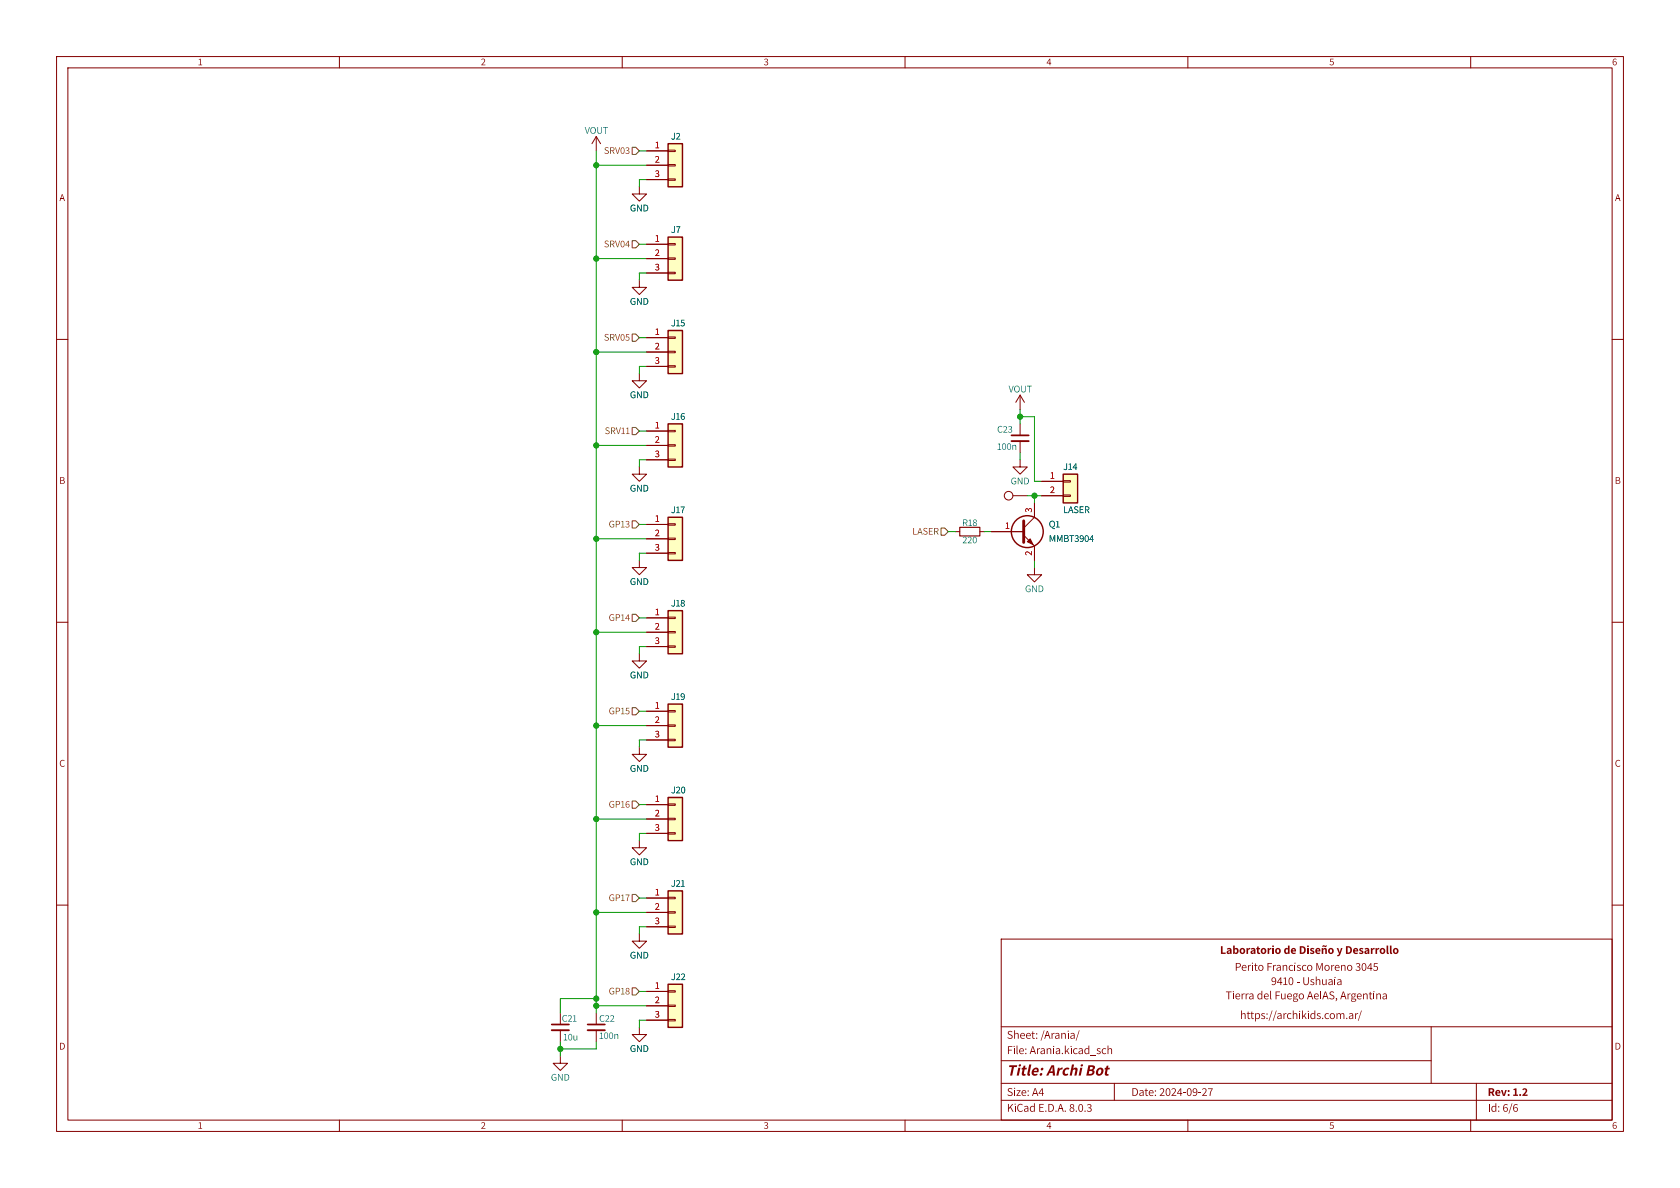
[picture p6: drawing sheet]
<svg xmlns="http://www.w3.org/2000/svg" width="297mm" height="210mm" viewBox="0 0 297 210" stroke-linecap="round" stroke-linejoin="round" font-family="sans-serif">
<g fill="none" stroke="#840000" stroke-width=".18">
<path d="M10 10h277v190h-277zM12 12h273v186h-273zM60 10v2M110 10v2M160 10v2M210 10v2M260 10v2M10 60h2M285 60h2M10 110h2M285 110h2M10 160h2"/>
<path d="M285 160h2M177 166h108v32h-108zM60 198v2M110 198v2M160 198v2M177 194.5h108M177 191.5h108M210 198v2M253 187.5h-76M260 198v2"/>
</g>
<g fill="#840000">
<path d="M179.7 184.8h.2v1.6l-.2-.2z"/>
<path d="M188.3 184.8h.1v1.1l.5-.6h.1l-.3 .4 .4 .6h-.2l-.3-.5-.2 .3v.2h-.1z"/>
<path d="M192.4 184.8h.2v1.5l-.2-.1a.43 .43 0 0 1-.5 .1 .43 .43 0 0 1-.2-.5h.2l.1 .4h.2l.2-.1v-.6l-.3-.1-.2 .4h-.2a.45 .45 0 0 1 .2-.4 .45 .45 0 0 1 .5 0z"/>
<path d="M195.8 184.8h.2l-.1 .7 .4-.2 .3 .2v.8h-.2v-.6a.26 .26 0 0 0-.1-.3 .26 .26 0 0 0-.3 .2v.7h-.2z"/>
<circle cx="180.3" cy="188.3" r=".22"/>
<circle cx="191.3" cy="188.3" r=".22"/>
</g>
<path d="M177 181.5h108" fill="none" stroke="#840000" stroke-width=".18"/>
<g fill="#840000">
<path d="M215.8 167.3h.3v1.1h.6v.2h-.9z"/>
<path d="M216.9 167.7a.48 .48 0 0 1 .5-.1 .48 .48 0 0 1 .3 .4v.6h-.2v-.1a.34 .34 0 0 1-.4 .1 .34 .34 0 0 1-.2-.3l.4 .1 .1-.1v-.2l-.5 .2 .1-.2 .4-.1-.1-.2-.3 .1z"/>
<path d="M218 167.2h.3v.5a.48 .48 0 0 1 .7 .4 .48 .48 0 0 1-.8 .4v.1h-.2v-.7h.3v.4a.26 .26 0 0 0 .4-.2 .26 .26 0 0 0-.4-.2h-.3z"/>
<path d="M219.3 167.7a.52 .52 0 0 1 .8 .1 .52 .52 0 0 1-.3 .8 .52 .52 0 0 1-.7-.5h.3a.25 .25 0 0 0 .4 .3 .25 .25 0 0 0 0-.5 .21 .21 0 0 0-.3-.1 .21 .21 0 0 0-.1 .3h-.3z"/>
<path d="M220.4 167.6h.2v.2l.2-.2h.2v.2l-.4 .2v.6h-.2z"/>
<path d="M221.1 167.7a.48 .48 0 0 1 .5-.1 .48 .48 0 0 1 .3 .4v.6h-.2v-.1a.34 .34 0 0 1-.4 .1 .34 .34 0 0 1-.2-.3l.4 .1 .2-.1v-.2l-.6 .2 .1-.2 .5-.1-.2-.2-.3 .1z"/>
<path d="M222.3 167.3h.2v.3h.3v.2h-.3v.5v.1h.3v.2h-.4l-.1-.1-.1-.7h-.1v-.2h.1z"/>
<path d="M223 167.7a.52 .52 0 0 1 .8 .1 .52 .52 0 0 1-.3 .8 .52 .52 0 0 1-.6-.5h.3a.25 .25 0 0 0 .3 .3 .25 .25 0 0 0 .1-.5 .21 .21 0 0 0-.3-.1 .21 .21 0 0 0-.1 .3h-.3z"/>
<path d="M224.1 167.6h.2l.1 .2 .2-.2h.2l-.1 .2-.3 .2v.6h-.3z"/>
<path d="M224.9 167.6h.3v1h-.3z"/>
<path d="M225.6 167.7a.52 .52 0 0 1 .8 .1 .52 .52 0 0 1-.3 .8 .52 .52 0 0 1-.7-.5h.3a.25 .25 0 0 0 .4 .3 .25 .25 0 0 0 0-.5 .21 .21 0 0 0-.3-.1 .21 .21 0 0 0-.1 .3h-.3z"/>
<path d="M227.7 167.2h.3v1.4h-.3v-.1a.43 .43 0 0 1-.5 .1 .43 .43 0 0 1-.2-.5h.3l.2 .3 .2-.1-.1-.5h-.2l-.1 .3h-.3l.2-.5 .5 .1z"/>
<path d="M228.4 167.7a.46 .46 0 0 1 .5-.1 .46 .46 0 0 1 .2 .6h-.7v-.2l.5-.1a.28 .28 0 0 0-.5 .2 .28 .28 0 0 0 .4 .3h.2l.1 .1a.55 .55 0 0 1-.8 0 .55 .55 0 0 1 .1-.8z"/>
<path d="M229.8 167.3h.4a.69 .69 0 0 1 .6 .6 .69 .69 0 0 1-.6 .7h-.4v-.2h.3a.45 .45 0 0 0 .4-.5 .45 .45 0 0 0-.4-.4v.9h-.3z"/>
<path d="M231.1 167.6h.3v1h-.3z"/>
<path d="M231.7 167.7l.5-.1 .2 .1-.2 .2a.17 .17 0 0 0-.2-.1 .17 .17 0 0 0-.1 .1 .4 .4 0 0 1 .5 .6 .4 .4 0 0 1-.7 .1l-.1-.1 .1-.2 .4 .1-.2-.2a.31 .31 0 0 1-.3-.2 .31 .31 0 0 1 .1-.3z"/>
<path d="M232.7 167.7a.46 .46 0 0 1 .6-.1 .46 .46 0 0 1 .1 .6h-.7v-.2l.5-.1a.28 .28 0 0 0-.5 .2 .28 .28 0 0 0 .4 .3h.2l.1 .1a.55 .55 0 0 1-.8 0 .55 .55 0 0 1 .1-.8z"/>
<path d="M233.7 167.6h.2v.1a.36 .36 0 0 1 .4-.1 .36 .36 0 0 1 .3 .4v.6h-.3v-.6a.18 .18 0 0 0-.1-.2 .18 .18 0 0 0-.3 .1v.7h-.2z"/>
<path d="M233.8 167.2l.2-.1 .3 .1 .3-.1-.1 .2-.2 .1-.3-.1-.2 .1z"/>
<path d="M234.9 167.7a.52 .52 0 0 1 .9 .1 .52 .52 0 0 1-.3 .8 .52 .52 0 0 1-.7-.5h.3a.25 .25 0 0 0 .3 .3 .25 .25 0 0 0 .1-.5 .21 .21 0 0 0-.3-.1 .21 .21 0 0 0-.1 .3h-.3z"/>
<path d="M245.1 167.2h.3l.1 1.4h-.3l-.1-.2z"/>
<path d="M245.7 167.2h.3l.1 1.4h-.3l-.1-.2z"/>
<path d="M218.5 170.2h.4a.42 .42 0 0 1 .5 .4 .42 .42 0 0 1-.5 .5h-.3v.5h-.1v-.7a.53 .53 0 0 0 .7-.3l-.1-.2h-.5v.5h-.1z"/>
<path d="M219.7 170.7a.42 .42 0 0 1 .5-.1 .42 .42 0 0 1 .2 .5h-.8v-.1h.6a.32 .32 0 0 0-.4-.3 .32 .32 0 0 0-.1 .6l.2 .2 .4-.1v.1a.53 .53 0 0 1-.7-.1 .53 .53 0 0 1 .1-.7z"/>
<path d="M220.6 170.6h.1l.1 .2 .2-.2h.2l-.4 .3v.7h-.2z"/>
<path d="M221.3 170.6h.2v1h-.2z"/>
<path d="M221.9 170.3h.1v.3h.3v.1h-.3v.6l.3 .3h-.2l-.2-.1v-.8h-.2v-.1h.2z"/>
<path d="M222.6 170.7a.49 .49 0 0 1 .7 .1 .49 .49 0 0 1-.2 .7 .49 .49 0 0 1-.7-.3v-.1h.2a.35 .35 0 0 0 .5 .4 .35 .35 0 0 0 .1-.6l-.4-.2-.2 .4h-.2z"/>
<path d="M224.1 170.2h.8v.2h-.7v.4h.6v.2h-.6v.6h-.1z"/>
<path d="M225 170.6h.2v.2l.2-.2h.2l-.4 .3v.7h-.2z"/>
<path d="M225.7 170.7a.42 .42 0 0 1 .5-.1 .42 .42 0 0 1 .2 .4v.6l-.1-.1a.35 .35 0 0 1-.4 .1 .35 .35 0 0 1-.3-.3h.2a.26 .26 0 0 0 .2 .2 .26 .26 0 0 0 .3-.1v-.3l-.7 .2 .1-.2 .4-.1a.19 .19 0 0 0 .1-.3 .19 .19 0 0 0-.3 0l-.1 .1z"/>
<path d="M226.8 170.6h.1v.1l.3-.1 .3 .1 .1 .9h-.2v-.6a.26 .26 0 0 0-.2-.3 .26 .26 0 0 0-.3 .2v.7h-.1z"/>
<path d="M228 170.7l.4-.1 .2 .1-.1 .1a.36 .36 0 0 0-.5 .3 .36 .36 0 0 0 .6 .3v.1a.52 .52 0 0 1-.7-.1 .52 .52 0 0 1 .1-.7z"/>
<path d="M228.9 170.6h.1v1h-.1z"/>
<path d="M229.4 170.6h.4l.2 .1-.1 .1a.22 .22 0 0 0-.3-.2 .22 .22 0 0 0-.1 .3 .22 .22 0 0 0 .2 .2 .35 .35 0 0 1 .1 .5 .35 .35 0 0 1-.5-.1l.1-.1a.23 .23 0 0 0 .3 .2 .23 .23 0 0 0 .1-.3 .23 .23 0 0 0-.3-.2l-.2-.2z"/>
<path d="M230.3 170.7l.4-.1 .2 .1v.1a.36 .36 0 0 0-.6 .3 .36 .36 0 0 0 .6 .3l.1 .1a.52 .52 0 0 1-.8-.1 .52 .52 0 0 1 .1-.7z"/>
<path d="M231.2 170.7a.49 .49 0 0 1 .7 .1 .49 .49 0 0 1-.1 .7 .49 .49 0 0 1-.7-.3v-.1h.1a.35 .35 0 0 0 .5 .4 .35 .35 0 0 0 .1-.6l-.3-.2-.3 .4h-.1z"/>
<path d="M232.7 170.2h.2l.4 1.1 .4-1.1h.1v1.4h-.1v-1.2l-.4 1.1h-.1l-.4-1.1 .1 1.2h-.2z"/>
<path d="M234.3 170.7a.49 .49 0 0 1 .7 .1 .49 .49 0 0 1-.2 .7 .49 .49 0 0 1-.7-.3v-.1h.2a.35 .35 0 0 0 .5 .4 .35 .35 0 0 0 .1-.6l-.4-.2-.2 .4h-.2z"/>
<path d="M235.3 170.6h.2v.2l.2-.2h.2l-.4 .3v.7h-.2z"/>
<path d="M236.1 170.7a.42 .42 0 0 1 .5-.1 .42 .42 0 0 1 .2 .5h-.7v-.1h.6a.32 .32 0 0 0-.5-.3 .32 .32 0 0 0-.1 .6l.3 .2 .3-.1 .1 .1a.53 .53 0 0 1-.8-.1 .53 .53 0 0 1 .1-.7z"/>
<path d="M237.1 170.6h.1v.1l.3-.1 .3 .1 .1 .9h-.2v-.6a.26 .26 0 0 0-.2-.3 .26 .26 0 0 0-.3 .2v.7h-.1z"/>
<path d="M238.3 170.7a.49 .49 0 0 1 .7 .1 .49 .49 0 0 1-.2 .7 .49 .49 0 0 1-.7-.3v-.1h.2a.35 .35 0 0 0 .5 .4 .35 .35 0 0 0 .1-.6l-.4-.2-.2 .4h-.2z"/>
<path d="M239.7 170.4a.39 .39 0 0 1 .6-.1 .39 .39 0 0 1-.1 .6 .42 .42 0 0 1 .2 .7 .42 .42 0 0 1-.7-.1v-.2a.32 .32 0 0 0 .4 .3 .32 .32 0 0 0 .2-.4 .32 .32 0 0 0-.4-.2v-.1a.28 .28 0 0 0 .4-.2 .28 .28 0 0 0-.2-.4 .28 .28 0 0 0-.3 .2z"/>
<path d="M240.9 170.4a.52 .52 0 0 1 .6 .1 .52 .52 0 0 1 .1 .6 .45 .45 0 0 1-.5 .5 .45 .45 0 0 1-.4-.6l.2-.1v.2a.31 .31 0 0 0 .3 .4 .31 .31 0 0 0 .2-.5 .37 .37 0 0 0 0-.4 .37 .37 0 0 0-.5-.1v.4h-.2z"/>
<path d="M242.3 170.3h.1v1.3h-.1v-1.2l-.4 .7h.7v.1h-.9z"/>
<path d="M242.9 170.3h.7v.1h-.6v.4a.46 .46 0 0 1 .6 .3 .46 .46 0 0 1-.3 .6 .46 .46 0 0 1-.6-.2l.1-.1a.33 .33 0 0 0 .5 .1 .33 .33 0 0 0 .1-.4 .33 .33 0 0 0-.5-.1z"/>
<path d="M224.9 172.9a.62 .62 0 0 1 .7 .2 .62 .62 0 0 1-.1 .8l-.3 .3-.4-.2 .1-.1a.5 .5 0 0 0 .6-.2 .5 .5 0 0 0-.1-.6 .27 .27 0 0 0-.4-.1 .27 .27 0 0 0 0 .5 .27 .27 0 0 0 .4-.2h.1a.39 .39 0 0 1-.6 .2 .39 .39 0 0 1 0-.6z"/>
<path d="M226.3 172.8h.2v1.3h-.1v-1.1l-.5 .6h.8v.2h-.9z"/>
<path d="M226.9 172.9l.4-.1v1.2h.3v.1h-.7v-.1h.3v-1h-.3z"/>
<path d="M228 172.9a.52 .52 0 0 1 .6 .1 .52 .52 0 0 1 0 .6 .45 .45 0 0 1-.5 .6 .45 .45 0 0 1-.3-.7l.1-.1a.32 .32 0 0 0 .1 .5 .32 .32 0 0 0 .4-.1 .64 .64 0 0 0-.3-.9l-.2 .5h-.1z"/>
<path d="M229.2 173.5h.5v.2h-.5z"/>
<path d="M230.4 172.7h.2v.9a.35 .35 0 0 0 .3 .4 .35 .35 0 0 0 .3-.4v-.9h.2v.9a.5 .5 0 0 1-.5 .6 .5 .5 0 0 1-.5-.6z"/>
<path d="M231.8 173.2l.4-.1 .1 .1v.1a.22 .22 0 0 0-.3-.1 .22 .22 0 0 0-.2 .2 .22 .22 0 0 0 .3 .2 .35 .35 0 0 1 .1 .5 .35 .35 0 0 1-.5-.1h.1a.23 .23 0 0 0 .3 .1 .23 .23 0 0 0 .1-.3 .23 .23 0 0 0-.3-.2l-.2-.2z"/>
<path d="M232.6 172.6h.2v.7l.3-.2 .3 .2v.8h-.1v-.6a.26 .26 0 0 0-.2-.3 .26 .26 0 0 0-.3 .2v.7h-.2z"/>
<path d="M233.7 173.1h.2v.6a.25 .25 0 0 0 .2 .3 .25 .25 0 0 0 .3-.2v-.7h.1v1h-.1v-.1l-.4 .2-.3-.3z"/>
<path d="M234.9 173.2a.42 .42 0 0 1 .4-.1 .42 .42 0 0 1 .3 .4v.6l-.1-.1a.35 .35 0 0 1-.4 .2 .35 .35 0 0 1-.3-.3h.2a.26 .26 0 0 0 .2 .1 .26 .26 0 0 0 .2-.1v-.3l-.6 .3 .1-.2 .4-.2a.19 .19 0 0 0 .1-.3 .19 .19 0 0 0-.3 0l-.2 .1z"/>
<path d="M235.9 173.1h.2v1h-.2z"/>
<path d="M236.4 173.2a.42 .42 0 0 1 .5-.1 .42 .42 0 0 1 .3 .4v.6l-.2-.1a.35 .35 0 0 1-.4 .2 .35 .35 0 0 1-.2-.3h.1a.26 .26 0 0 0 .3 .1 .26 .26 0 0 0 .2-.1v-.3l-.6 .3 .1-.3 .4-.1a.21 .21 0 0 0 0-.3 .21 .21 0 0 0-.4 .1z"/>
<path d="M216.7 175.3h1v.1h-.4v1.2h-.1v-1.2h-.5z"/>
<path d="M218 175.6h.1v1h-.1z"/>
<path d="M218.5 175.7a.42 .42 0 0 1 .6 0 .42 .42 0 0 1 .1 .5h-.7v-.1h.6a.32 .32 0 0 0-.4-.3 .32 .32 0 0 0-.1 .5l.2 .2h.4v.1a.53 .53 0 0 1-.7-.1 .53 .53 0 0 1 0-.8z"/>
<path d="M219.5 175.6h.1l.1 .2 .1-.2h.2l-.3 .4v.6h-.2z"/>
<path d="M220.2 175.6h.1l.1 .2 .2-.2h.2l-.4 .4v.6h-.2z"/>
<path d="M220.9 175.7a.42 .42 0 0 1 .4-.1 .42 .42 0 0 1 .3 .4v.6l-.1-.1a.35 .35 0 0 1-.4 .2 .35 .35 0 0 1-.3-.3h.2a.26 .26 0 0 0 .2 .2 .26 .26 0 0 0 .3-.2v-.3l-.7 .3 .2-.3 .4-.1a.21 .21 0 0 0-.1-.3 .21 .21 0 0 0-.3 .1z"/>
<path d="M223 175.2h.2v1.4l-.2-.1a.43 .43 0 0 1-.5 .1 .43 .43 0 0 1-.2-.5h.1l.2 .4h.2l.2-.1v-.6l-.3-.1-.3 .4h-.1a.45 .45 0 0 1 .2-.4 .45 .45 0 0 1 .5 0z"/>
<path d="M223.6 175.7a.42 .42 0 0 1 .5 0 .42 .42 0 0 1 .2 .5h-.7v-.1h.6a.32 .32 0 0 0-.5-.3 .32 .32 0 0 0-.1 .5l.2 .2h.4l.1 .1a.53 .53 0 0 1-.8-.1 .53 .53 0 0 1 .1-.8z"/>
<path d="M224.5 175.2h.2l.1 1.5-.2-.2z"/>
<path d="M225.5 175.3h.8v.1h-.6v.5h.5v.1h-.5v.6h-.2z"/>
<path d="M226.5 175.6h.1v.7a.25 .25 0 0 0 .2 .2 .25 .25 0 0 0 .3-.1v-.8h.2v1h-.2v-.1l-.3 .2-.3-.3z"/>
<path d="M227.7 175.7a.42 .42 0 0 1 .5 0 .42 .42 0 0 1 .2 .5h-.7v-.1h.6a.32 .32 0 0 0-.5-.3 .32 .32 0 0 0-.1 .5l.2 .2h.4l.1 .1a.53 .53 0 0 1-.8-.1 .53 .53 0 0 1 .1-.8z"/>
<path d="M228.7 175.7l.8-.1v.2h-.2a.4 .4 0 0 1-.1 .4 .4 .4 0 0 1-.4 .1v.2h.1a.37 .37 0 0 1 .6 .3 .49 .49 0 0 1-.4 .3 .49 .49 0 0 1-.5-.3l.6 .2a.17 .17 0 0 0 .2-.2 .17 .17 0 0 0-.3-.1l-.3-.1-.2 .2 .1-.5-.1-.3h.2a.23 .23 0 0 0 .3 .2 .23 .23 0 0 0 0-.4 .23 .23 0 0 0-.3 .1l-.2 .1z"/>
<path d="M229.8 175.7a.49 .49 0 0 1 .7 .1 .49 .49 0 0 1-.2 .7 .49 .49 0 0 1-.7-.2v-.2h.2a.35 .35 0 0 0 .4 .4 .35 .35 0 0 0 .1-.6l-.3-.2-.2 .4h-.2z"/>
<path d="M231.5 175.3h.2l.5 1.3h-.2l-.4-1.2-.4 1.2h-.1z"/>
<path d="M231.3 176.1h.6v.1h-.6z"/>
<path d="M232.4 175.7a.42 .42 0 0 1 .6 0 .42 .42 0 0 1 .1 .5h-.7v-.1h.6a.32 .32 0 0 0-.4-.3 .32 .32 0 0 0-.2 .5l.3 .2h.3l.1 .1a.53 .53 0 0 1-.7-.1 .53 .53 0 0 1 0-.8z"/>
<path d="M233.4 175.3h.2v1.3h-.2z"/>
<path d="M234.2 175.3h.2l.5 1.3h-.2l-.4-1.2-.4 1.2h-.1z"/>
<path d="M234 176.1h.6v.1h-.6z"/>
<path d="M235.2 175.4l.4-.1 .3 .1-.1 .1a.27 .27 0 0 0-.4-.1 .27 .27 0 0 0 0 .4l.2 .1a.44 .44 0 0 1 .2 .7 .44 .44 0 0 1-.7-.1v-.1a.32 .32 0 0 0 .4 .2 .32 .32 0 0 0 .1-.5l-.5-.3z"/>
<path d="M236.2 176.5a.22 .22 0 0 1 .2 .2 .22 .22 0 0 1-.3 .2l.2-.2v-.2v.1h-.1z"/>
<path d="M237.4 175.3h.2l.4 1.3h-.1l-.4-1.2-.4 1.2h-.2z"/>
<path d="M237.2 176.1h.6v.1h-.6z"/>
<path d="M238.2 175.6h.2v.2l.2-.2h.2l-.4 .4v.6h-.2z"/>
<path d="M239 175.7l.8-.1v.2h-.3a.4 .4 0 0 1 0 .4 .4 .4 0 0 1-.4 .1v.2h.1a.37 .37 0 0 1 .6 .3 .49 .49 0 0 1-.5 .3 .49 .49 0 0 1-.5-.3l.6 .2a.17 .17 0 0 0 .2-.2 .17 .17 0 0 0-.2-.1l-.3-.1-.3 .2 .2-.5-.1-.3h.1a.23 .23 0 0 0 .4 .2 .23 .23 0 0 0 0-.4 .23 .23 0 0 0-.4 .1l-.1 .1z"/>
<path d="M240 175.7a.42 .42 0 0 1 .5 0 .42 .42 0 0 1 .2 .5h-.7v-.1h.6a.32 .32 0 0 0-.5-.3 .32 .32 0 0 0-.1 .5l.3 .2h.3l.1 .1a.53 .53 0 0 1-.7-.1 .53 .53 0 0 1 0-.8z"/>
<path d="M241 175.6h.1v.2l.3-.2 .3 .1 .1 .9h-.2v-.6a.26 .26 0 0 0-.2-.3 .26 .26 0 0 0-.3 .2v.7h-.1z"/>
<path d="M242.2 175.3h.1v.3h.3v.2h-.3v.5l.3 .3-.2 .1-.2-.2-.1-.7h-.1v-.2h.2z"/>
<path d="M242.8 175.6h.2v1h-.2z"/>
<path d="M243.3 175.6h.1l.1 .2 .3-.2 .2 .1 .1 .9h-.1v-.6a.26 .26 0 0 0-.2-.3 .26 .26 0 0 0-.3 .2v.7h-.2z"/>
<path d="M244.4 175.7a.42 .42 0 0 1 .5-.1 .42 .42 0 0 1 .3 .4v.6l-.2-.1a.35 .35 0 0 1-.3 .2 .35 .35 0 0 1-.3-.3h.1a.26 .26 0 0 0 .3 .2 .26 .26 0 0 0 .2-.2v-.3l-.6 .3 .1-.3 .4-.1a.21 .21 0 0 0 0-.3 .21 .21 0 0 0-.3 .1z"/>
<circle cx="225.1" cy="167.3" r=".16"/>
<circle cx="231.2" cy="167.3" r=".16"/>
<circle cx="221.4" cy="170.3" r=".11"/>
<circle cx="228.9" cy="170.3" r=".11"/>
<circle cx="236" cy="172.8" r=".11"/>
<circle cx="218" cy="175.3" r=".11"/>
<circle cx="242.9" cy="175.3" r=".11"/>
</g>
<path d="M113 33v1.3h1.3l-1.3 1.3-1.2-1.3h1.2M113 148.6v1.3h1.3l-1.3 1.2-1.2-1.2h1.2M105.4 179.1v2M105.4 182.1v2.1M197 191.5v3M253 181.5v10M261 191.5v6.5" fill="none" stroke="#840000" stroke-width=".18"/>
<path d="M103.9 182.1h3" fill="none" stroke="#840000" stroke-width=".33"/>
<path d="M103.9 181.1h3" fill="none" stroke="#840000" stroke-width=".3"/>
<path d="M118.1 157.5h2.5v7.6h-2.5z" fill="#ffffc2"/>
<path d="M114.3 158.8h3.8M118.1 158.6h1.3v.3h-1.3zM99.1 179.1v2M114.3 161.3h3.8M114.3 163.8h3.8M118.1 163.7h1.3v.3h-1.3zM118.1 161.2h1.3v.2h-1.3zM99.1 182.1v2.1" fill="none" stroke="#840000" stroke-width=".18"/>
<path d="M118.1 157.5h2.5v7.6h-2.5z" fill="none" stroke="#840000" stroke-width=".25"/>
<path d="M97.5 182.1h3.1" fill="none" stroke="#840000" stroke-width=".33"/>
<path d="M97.5 181.1h3.1" fill="none" stroke="#840000" stroke-width=".3"/>
<path d="M118.1 41.9h2.5v7.6h-2.5z" fill="#ffffc2"/>
<path d="M113 49.5v1.3h1.3l-1.3 1.3-1.2-1.3h1.2M114.3 43.2h3.8M114.3 45.7h3.8M114.3 48.3h3.8M118.1 48.1h1.3v.3h-1.3zM118.1 45.6h1.3v.2h-1.3zM118.1 43.1h1.3v.2h-1.3zM175.3 94h5.7M181 94.6l1.9 1.9v2.6M182.9 88.9v2.5l-1.9 1.9" fill="none" stroke="#840000" stroke-width=".18"/>
<g fill="none" stroke="#840000" stroke-width=".25">
<path d="M118.1 41.9h2.5v7.6h-2.5z"/>
<circle cx="181.6" cy="94" r="2.82"/>
</g>
<path d="M181 92.1v3.8" fill="none" stroke="#840000" stroke-width=".51"/>
<path d="M182.1 95.3l.5 1-1-.5z" fill="#840000" stroke="#840000" stroke-width=".18"/>
<path d="M118.1 174h2.5v7.6h-2.5z" fill="#ffffc2"/>
<path d="M113 165.1v1.3h1.3l-1.3 1.2-1.2-1.2h1.2M114.3 175.3h3.8M114.3 177.8h3.8M118.1 177.7h1.3v.2h-1.3zM118.1 175.1h1.3v.3h-1.3zM113 181.6v1.3h1.3l-1.3 1.3-1.2-1.3h1.2M114.3 180.3h3.8M118.1 180.2h1.3v.3h-1.3z" fill="none" stroke="#840000" stroke-width=".18"/>
<path d="M118.1 174h2.5v7.6h-2.5z" fill="none" stroke="#840000" stroke-width=".25"/>
<path d="M118.1 74.9h2.5v7.7h-2.5z" fill="#ffffc2"/>
<path d="M114.3 76.2h3.8M114.3 78.7h3.8M118.1 78.6h1.3v.3h-1.3zM118.1 76.1h1.3v.2h-1.3zM180.3 69.9l-.7 1.2M180.3 69.9v2.5M180.3 69.9l.8 1.2M114.3 81.3h3.8M118.1 81.2h1.3v.2h-1.3zM113 115.6v1.2h1.3l-1.3 1.3-1.2-1.3h1.2M99.1 186.7v1.3h1.2l-1.2 1.2-1.3-1.2h1.3" fill="none" stroke="#840000" stroke-width=".18"/>
<path d="M118.1 74.9h2.5v7.7h-2.5z" fill="none" stroke="#840000" stroke-width=".25"/>
<path d="M118.1 124.5h2.5v7.6h-2.5z" fill="#ffffc2"/>
<path d="M113 66v1.3h1.3l-1.3 1.3-1.2-1.3h1.2M113 82.6v1.2h1.3l-1.3 1.3-1.2-1.3h1.2M114.3 125.7h3.8M114.3 128.3h3.8M114.3 130.8h3.8M118.1 130.7h1.3v.2h-1.3zM118.1 128.1h1.3v.3h-1.3zM118.1 125.6h1.3v.3h-1.3z" fill="none" stroke="#840000" stroke-width=".18"/>
<path d="M118.1 124.5h2.5v7.6h-2.5z" fill="none" stroke="#840000" stroke-width=".25"/>
<path d="M118.1 141h2.5v7.6h-2.5z" fill="#ffffc2"/>
<path d="M113 99.1v1.2h1.3l-1.3 1.3-1.2-1.3h1.2M114.3 142.2h3.8M114.3 144.8h3.8M114.3 147.3h3.8M118.1 147.2h1.3v.2h-1.3zM118.1 144.7h1.3v.2h-1.3zM118.1 142.1h1.3v.3h-1.3z" fill="none" stroke="#840000" stroke-width=".18"/>
<path d="M118.1 141h2.5v7.6h-2.5z" fill="none" stroke="#840000" stroke-width=".25"/>
<path d="M118.1 108h2.5v7.6h-2.5z" fill="#ffffc2"/>
<path d="M114.3 109.2h3.8M114.3 111.8h3.8M114.3 114.3h3.8M118.1 114.2h1.3v.2h-1.3zM118.1 111.6h1.3v.3h-1.3zM118.1 109.1h1.3v.2h-1.3z" fill="none" stroke="#840000" stroke-width=".18"/>
<path d="M118.1 108h2.5v7.6h-2.5z" fill="none" stroke="#840000" stroke-width=".25"/>
<path d="M118.1 25.4h2.5v7.6h-2.5z" fill="#ffffc2"/>
<path d="M105.4 24.1l-.8 1.3M105.4 24.1v2.6M105.4 24.1l.8 1.3M114.3 26.7h3.8M114.3 29.2h3.8M114.3 31.8h3.8M118.1 31.6h1.3v.3h-1.3zM118.1 29.1h1.3v.2h-1.3zM118.1 26.5h1.3v.3h-1.3z" fill="none" stroke="#840000" stroke-width=".18"/>
<path d="M118.1 25.4h2.5v7.6h-2.5z" fill="none" stroke="#840000" stroke-width=".25"/>
<path d="M118.1 58.4h2.5v7.6h-2.5z" fill="#ffffc2"/>
<path d="M114.3 59.7h3.8M118.1 59.6h1.3v.2h-1.3zM114.3 62.2h3.8M114.3 64.8h3.8M118.1 64.6h1.3v.3h-1.3zM118.1 62.1h1.3v.3h-1.3zM168.9 94h.8M173.2 94h.8" fill="none" stroke="#840000" stroke-width=".18"/>
<path d="M118.1 58.4h2.5v7.6h-2.5z" fill="none" stroke="#840000" stroke-width=".25"/>
<path d="M169.7 93.2h3.5v1.5h-3.5z" fill="none" stroke="#840000" stroke-width=".2"/>
<path d="M118.1 91.4h2.5v7.7h-2.5z" fill="#ffffc2"/>
<g fill="none" stroke="#840000" stroke-width=".18">
<path d="M180.3 74.9v2.1M180.3 78v2M114.3 92.7h3.8M114.3 95.3h3.8M114.3 97.8h3.8M118.1 97.7h1.3v.2h-1.3zM118.1 95.1h1.3v.3h-1.3zM118.1 92.6h1.3v.2h-1.3zM179.1 87.6h2.5M180.3 81.3v1.3h1.3l-1.3 1.2-1.2-1.2h1.2"/>
<circle cx="178.3" cy="87.6" r=".76"/>
</g>
<path d="M118.1 91.4h2.5v7.7h-2.5z" fill="none" stroke="#840000" stroke-width=".25"/>
<path d="M178.8 78h3.1" fill="none" stroke="#840000" stroke-width=".33"/>
<path d="M178.8 77h3.1" fill="none" stroke="#840000" stroke-width=".3"/>
<path d="M188 83.8h2.5v5.1h-2.5z" fill="#ffffc2"/>
<g fill="none" stroke="#840000" stroke-width=".18">
<path d="M114.3 26.7h3.8M114.3 29.2h3.8M114.3 31.8h3.8M114.3 43.2h3.8M114.3 45.7h3.8M114.3 48.3h3.8M114.3 59.7h3.8M114.3 76.2h3.8M114.3 78.7h3.8M114.3 62.2h3.8M114.3 64.8h3.8M114.3 81.3h3.8"/>
<path d="M114.3 92.7h3.8M114.3 95.3h3.8M114.3 97.8h3.8M175.3 94h5.7M182.9 88.9v2.5M182.9 96.5v2.6M184.1 85.1h3.9M184.1 87.6h3.9M188 87.5h1.2v.3h-1.2zM188 85h1.2v.2h-1.2zM114.3 109.2h3.8M114.3 111.8h3.8"/>
<path d="M114.3 114.3h3.8M182.9 100.3v1.3h1.2l-1.2 1.3-1.3-1.3h1.3M113 132.1v1.3h1.3l-1.3 1.2-1.2-1.2h1.2M114.3 125.7h3.8M114.3 128.3h3.8M114.3 130.8h3.8M114.3 158.8h3.8M114.3 142.2h3.8M114.3 144.8h3.8M114.3 147.3h3.8M114.3 161.3h3.8M114.3 163.8h3.8"/>
<path d="M114.3 175.3h3.8M114.3 177.8h3.8M114.3 180.3h3.8"/>
</g>
<path d="M188 83.8h2.5v5.1h-2.5z" fill="none" stroke="#840000" stroke-width=".25"/>
<path d="M111.8 26h.6l.6 .7-.6 .6h-.6zM111.8 42.5h.6l.6 .7-.6 .6h-.6zM111.8 59.1h.6l.6 .6-.6 .6h-.6zM111.8 75.6h.6l.6 .6-.6 .6h-.6zM111.8 92.1h.6l.6 .6-.6 .6h-.6zM111.8 108.6h.6l.6 .6-.6 .7h-.6zM111.8 125.1h.6l.6 .6-.6 .7h-.6zM111.8 158.1h.6l.6 .7-.6 .6h-.6zM111.8 141.6h.6l.6 .6-.6 .7h-.6zM111.8 174.6h.6l.6 .7-.6 .6h-.6z" fill="none" stroke="#725600" stroke-width=".18"/>
<g fill="none" stroke="#009600" stroke-width=".18">
<path d="M105.4 26.7v152.4M105.4 29.2h8.9M113 26.7h1.3M114.3 31.8h-1.3v1.2M105.4 45.7h8.9M113 59.7h1.3M113 43.2h1.3M114.3 48.3h-1.3v1.2M105.4 78.7h8.9M105.4 62.2h8.9M113 76.2h1.3M114.3 64.8h-1.3v1.2"/>
<path d="M180.3 72.4v2.5M180.3 73.7h2.6v11.4h1.2M105.4 95.3h8.9M113 92.7h1.3M114.3 81.3h-1.3v1.3M114.3 97.8h-1.3v1.3M167.6 94h1.3M174 94h1.3M180.3 80v1.3M181.6 87.6h2.5M182.9 87.6v1.3M182.9 99.1v1.2"/>
<path d="M105.4 111.8h8.9M113 109.2h1.3M114.3 114.3h-1.3v1.3M105.4 128.3h8.9M113 125.7h1.3M114.3 130.8h-1.3v1.3M105.4 144.8h8.9M113 158.8h1.3M113 142.2h1.3M114.3 147.3h-1.3v1.3M105.4 176.5h-6.3v2.6M105.4 177.8h8.9"/>
<path d="M105.4 161.3h8.9M113 175.3h1.3M114.3 163.8h-1.3v1.3M99.1 184.2v2.5M105.4 184.2v1.2h-6.3M114.3 180.3h-1.3v1.3"/>
</g>
<g fill="#009600" stroke="#009600" stroke-width=".18">
<circle cx="105.4" cy="161.3" r=".46"/>
<circle cx="105.4" cy="176.5" r=".46"/>
<circle cx="105.4" cy="177.8" r=".46"/>
<circle cx="99.1" cy="185.4" r=".46"/>
<circle cx="105.4" cy="45.7" r=".46"/>
<circle cx="105.4" cy="78.7" r=".46"/>
<circle cx="105.4" cy="29.2" r=".46"/>
<circle cx="105.4" cy="62.2" r=".46"/>
<circle cx="105.4" cy="95.3" r=".46"/>
<circle cx="182.9" cy="87.6" r=".46"/>
<circle cx="180.3" cy="73.7" r=".46"/>
<circle cx="105.4" cy="128.3" r=".46"/>
<circle cx="105.4" cy="144.8" r=".46"/>
<circle cx="105.4" cy="111.8" r=".46"/>
</g>
<text font-size="2.8" fill="#840000" x="178" y="191.2">Title:ArchiBot</text>
<g font-size="2.1" fill="#840000">
<text x="236.3" y="169.4">yDesarrollo</text>
<text x="178" y="184.4">Sheet:/Arania/</text>
<text x="219.2" y="180.9">https://archikids.com.ar/</text>
<text x="178" y="187.1">File:Arania.kicad_sch</text>
<text x="178" y="197.3">KiCadE.D.A.8.0.3</text>
<text x="178" y="194.5">Size:A4</text>
<text x="200" y="194.5">Date:2024-09-27</text>
<text x="263" y="194.5">Rev:1.2</text>
<text x="263" y="197.3">Id:6/6</text>
</g>
<g font-size="1.8" fill="#840000">
<text x="35" y="12.2">1</text>
<text x="85" y="12.2">2</text>
<text x="135" y="12.2">3</text>
<text x="185" y="12.2">4</text>
<text x="235" y="12.2">5</text>
<text x="285" y="12.2">6</text>
<text x="10.5" y="36.2">A</text>
<text x="285.5" y="36.2">A</text>
<text x="10.5" y="86.2">B</text>
<text x="285.5" y="86.2">B</text>
<text x="10.5" y="136.2">C</text>
<text x="285.5" y="136.2">C</text>
<text x="10.4" y="186.2">D</text>
<text x="285.4" y="186.2">D</text>
<text x="35" y="200.2">1</text>
<text x="85" y="200.2">2</text>
<text x="135" y="200.2">3</text>
<text x="185" y="200.2">4</text>
<text x="235" y="200.2">5</text>
<text x="285" y="200.2">6</text>
</g>
<g font-size="1.8" fill="#006464">
<text x="103.4" y="24.3">VOUT</text>
<text x="118.6" y="25.3">J2</text>
<text x="111.4" y="38">GND</text>
<text x="118.6" y="41.8">J7</text>
<text x="111.4" y="54.5">GND</text>
<text x="118.6" y="58.3">J15</text>
<text x="111.4" y="71">GND</text>
<text x="178.3" y="70">VOUT</text>
<text x="118.6" y="74.8">J16</text>
<text x="176.3" y="77.1">C23</text>
<text x="176.3" y="80.2">100n</text>
<text x="188" y="83.7">J14</text>
<text x="111.4" y="87.5">GND</text>
<text x="178.7" y="86.3">GND</text>
<text x="118.6" y="91.3">J17</text>
<text x="170.1" y="93.6">R18</text>
<text x="185.4" y="93.9">Q1</text>
<text x="188" y="91.3">LASER</text>
<text x="170.1" y="96.7">220</text>
<text x="185.4" y="96.4">MMBT3904</text>
<text x="111.4" y="104">GND</text>
<text x="118.6" y="107.9">J18</text>
<text x="181.2" y="105.3">GND</text>
<text x="111.4" y="120.6">GND</text>
<text x="118.6" y="124.4">J19</text>
<text x="111.4" y="137.1">GND</text>
<text x="118.6" y="140.9">J20</text>
<text x="111.4" y="153.6">GND</text>
<text x="118.6" y="157.4">J21</text>
<text x="111.4" y="170.1">GND</text>
<text x="118.6" y="173.9">J22</text>
<text x="99.3" y="181.3">C21</text>
<text x="99.6" y="184.6">10u</text>
<text x="105.9" y="181.3">C22</text>
<text x="105.9" y="184.3">100n</text>
<text x="97.4" y="191.7">GND</text>
<text x="111.4" y="186.6">GND</text>
</g>
<g font-size="1.8" fill="#725600">
<text x="106.8" y="27.8">SRV03</text>
<text x="106.8" y="44.4">SRV04</text>
<text x="106.8" y="60.9">SRV05</text>
<text x="106.9" y="77.4">SRV11</text>
<text x="107.6" y="93.9">GP13</text>
<text x="161.3" y="95.2">LASER</text>
<text x="107.6" y="110.4">GP14</text>
<text x="107.6" y="126.9">GP15</text>
<text x="107.6" y="143.4">GP16</text>
<text x="107.6" y="159.9">GP17</text>
<text x="107.6" y="176.4">GP18</text>
</g>
<g font-size="1.8" fill="#a90000">
<text x="115.8" y="29">2</text>
<text x="115.8" y="26.4">1</text>
<text x="115.8" y="31.5">3</text>
<text x="115.8" y="45.5">2</text>
<text x="115.8" y="42.9">1</text>
<text x="115.8" y="48">3</text>
<text x="115.8" y="59.4">1</text>
<text x="115.8" y="62">2</text>
<text x="115.8" y="64.5">3</text>
<text x="115.8" y="75.9">1</text>
<text x="115.8" y="78.5">2</text>
<text x="115.8" y="81">3</text>
<text x="185.6" y="87.4">2</text>
<text x="185.7" y="84.8">1</text>
<text x="115.8" y="95">2</text>
<text x="115.8" y="92.5">1</text>
<text x="177.7" y="93.7">1</text>
<text x="182.6" y="90.6" transform="rotate(-90 182.6 90.6)">3</text>
<text x="115.8" y="97.5">3</text>
<text x="182.6" y="98.2" transform="rotate(-90 182.6 98.2)">2</text>
<text x="115.8" y="111.5">2</text>
<text x="115.8" y="109">1</text>
<text x="115.8" y="114">3</text>
<text x="115.8" y="125.5">1</text>
<text x="115.8" y="128">2</text>
<text x="115.8" y="130.6">3</text>
<text x="115.8" y="142">1</text>
<text x="115.8" y="144.5">2</text>
<text x="115.8" y="147.1">3</text>
<text x="115.8" y="161">2</text>
<text x="115.8" y="158.5">1</text>
<text x="115.8" y="163.6">3</text>
<text x="115.8" y="177.5">2</text>
<text x="115.8" y="175">1</text>
<text x="115.8" y="180.1">3</text>
</g>
</svg>
